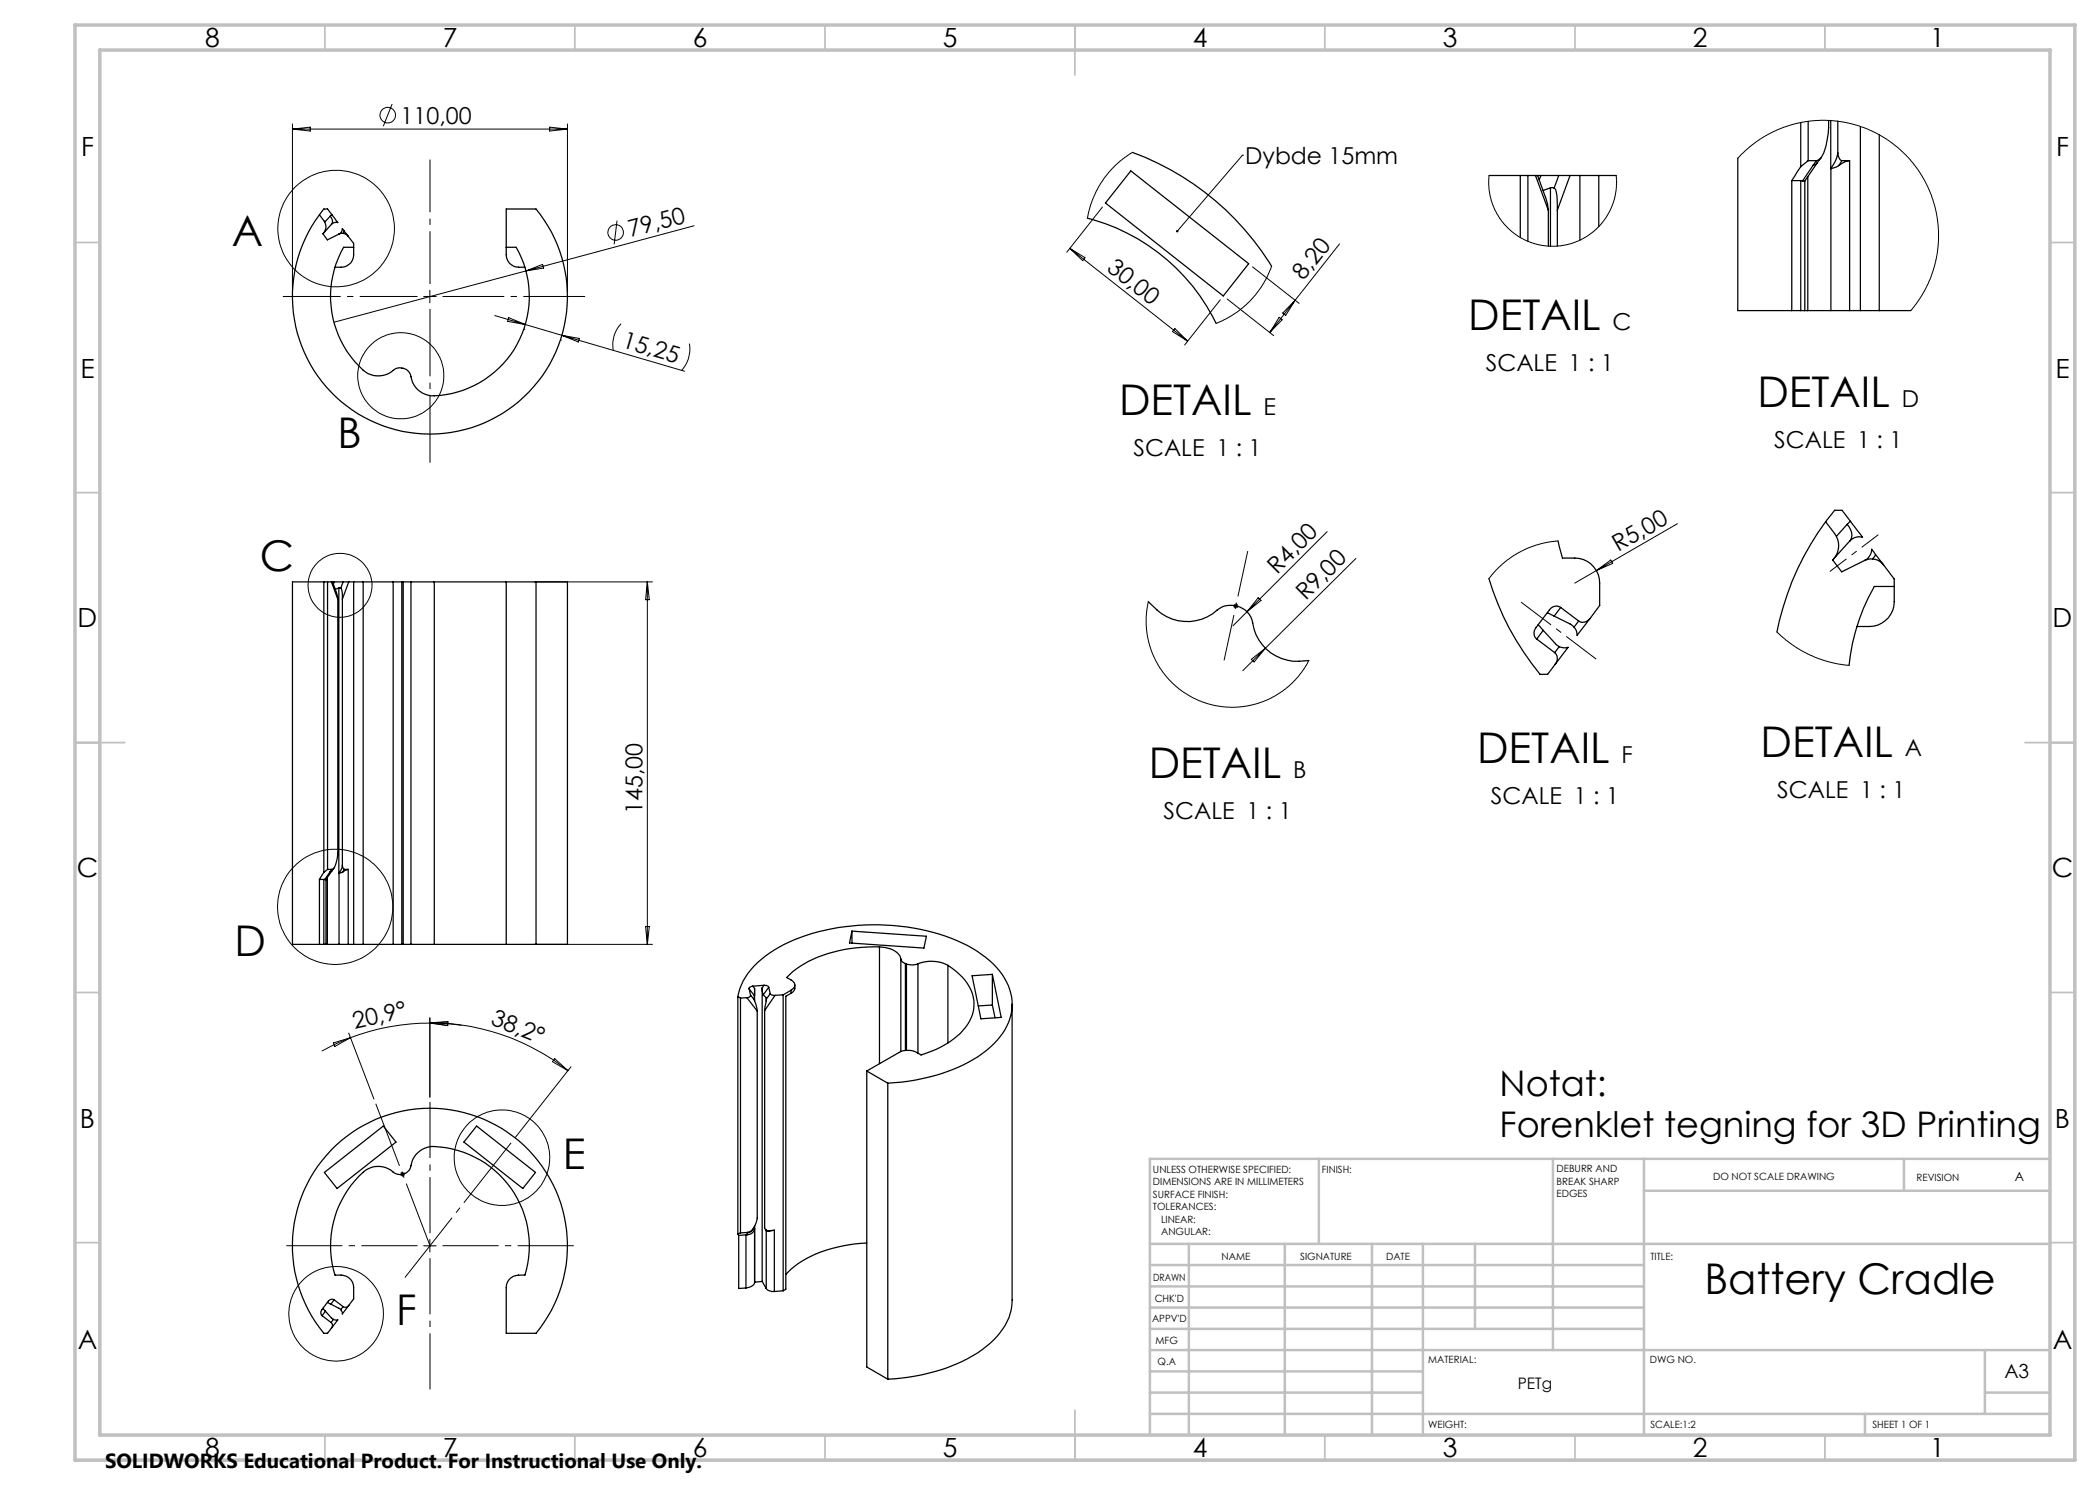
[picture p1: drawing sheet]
<svg xmlns="http://www.w3.org/2000/svg" width="420mm" height="297mm" viewBox="0 0 420 297" stroke-linecap="round" stroke-linejoin="round" font-family="sans-serif">
<g fill="none" stroke="#000" stroke-width=".25">
<path d="M226.2 34.2l23.5 18.5-5 6.5-23.6-18.6zM226.5 30.5a54.8 54.8 0 0 1 27.8 22.8M297.8 35.1h6.3M304.1 35.1v12.4M304.1 35.1h3M305.6 35.1v13.2M307.1 35.1h.4M307.1 35.1l2.6 6.9M307.5 35.1l1.6 4.4 .6 2.5M307.5 35.1h.7M308.2 35.1h3.5M308.2 35.1l-.4 .9"/>
<path d="M310.1 37.6h.7M310.1 37.6v11.6M310.1 37.6l-1.5 .5M310.8 37.6a1.81 1.81 0 0 1 .6 1.6l.1 2.8M311.7 35.1h2.3M311.7 35.1l-.9 2.5M314 35.1h2M314 35.1l-2.5 6.9M316 35.1h3.8M316 35.1v12.9M319.8 35.1h3.5M319.8 35.1v10.2"/>
<path d="M347.6 31.6v30.5h10.8M358.4 36.1v26M358.4 36.1h1.8M360.2 33.3l-1.8 2.8M360.2 36.1l.3 .1M360.2 24.5v8.8M360.2 36.1v26M360.5 36.2h.4M361.6 35.3v26.8M361.6 32.1l-1.4 1.2M361.6 32.1h1.7M361.6 24.3v7.8"/>
<path d="M362.7 33l-2.2 3.2M363.3 32.1l-.6 .9M363.4 32.6l-.1 .2-.6 .2M363.4 32.6l-2.5 3.7 .1 25.8M364.2 31.6l-.8 1M365.7 24.1a16.9 16.9 0 0 1-1 6.5l-.5 1-.9 .5M366.1 33.7h.1M366.1 24.1v9.6M366.2 33.7v28.4M367.6 30.6l-.4 1.4-1.1 1.7M367.6 30.6a1.81 1.81 0 0 0 .7 1.5M367.6 24.2v6.4"/>
<path d="M367.7 33.1l-1.5 .6M368.3 32.1l-.6 1M368.3 32.1h1.6M369.9 32.1a4 4 0 0 0-2.2 1M369.9 32.1v30M372.1 25.3v36.8M375.8 26.9v35.2M63.9 43a3.9 3.9 0 0 1 1.3 2.1l-.1 .7-.4 .9M63.9 43a27.5 27.5 0 0 0 4 37 27.5 27.5 0 0 0 37.3-1 27.5 27.5 0 0 0 2-37.2h-6v9.1a2.45 2.45 0 0 0 2.5 2.5h1.3M64.7 46.7l-.1 .1 .9 1.2 2.3-1.2a1.48 1.48 0 0 1 1.8 .5M66 43.2a1.19 1.19 0 0 1 .3 1.7M66 43.2l-1.1 1.2"/>
<path d="M66.3 44.9l-1.6 1.8M66.4 42.9l-.4 .3M66.4 42.9l-.9-1.1h-.7l-.9 1.2M66.4 42.9l1.2 1.6h-.6l-.7 .4M68.9 46.2l-.4-.5-.2 .7-.5 .4M68.9 46.2l-.3 .5M68.9 46.2l.7 1.1M69.6 47.3l1.1 1.4v2.2a2.45 2.45 0 0 1-2.5 2.5h-1.2M70.7 49.5h-2a19.6 19.6 0 0 0 4.9 25.2 4.8 4.8 0 0 0 5.4-.9 2.32 2.32 0 0 1 3.3 2.1 4.7 4.7 0 0 0 5.8 3.2 19.9 19.9 0 0 0 15.1-29.6h-2M217.5 43.6a39.6 39.6 0 0 1 25.7 21.1M309.7 42v7.2M311.5 42v7.2"/>
<path d="M358.4 62.1h1.8M360.2 62.1h.8M361 62.1h5.2M366.2 62.1h3.7M369.9 62.1h2.2M372.1 62.1h3.7M375.8 62.1h6.4M64.8 116.4h-6.3v72.5h5.4M64.8 116.4h1.5M64.8 116.4v58.1M65.5 116.4v57.5M66.3 116.4h.2"/>
<path d="M66.3 116.4l1.3 3.4M66.5 116.4l.8 2.2 .3 1.2M66.5 116.4h.3M66.8 116.4h1.8M66.8 116.4l-.1 .4M67.6 119.8v50.8l-.1 1.1a3.7 3.7 0 0 1-.9 2.1l-.2 .1M67.8 117.6h.4M67.8 117.6v57.1M67.8 117.6l-.8 .3M68.2 117.6l.2 .8 .1 1.4M68.5 119.8v53.3M68.6 116.4h1.1"/>
<path d="M68.6 116.4l-.4 1.2M69.7 116.4h1M69.7 116.4l-1.2 3.4M70.7 116.4h1.9M70.7 116.4v72.5M72.6 116.4h6M72.6 116.4v72.5M78.6 116.4h1.8M78.6 116.4v72.5M80.4 116.4h.2M80.4 116.4v72.5M80.6 116.4h1.6"/>
<path d="M80.6 116.4v72.5M82.2 116.4h4.7M82.2 116.4v72.5M86.9 116.4h14.3M86.9 116.4v72.5M101.2 116.4v72.5M101.2 116.4h6M107.2 116.4h6.3v72.5h-6.3M107.2 116.4v72.5M297.8 115.7a54.4 54.4 0 0 0 10.2 19.2h1.5l1.5-2M311.6 108.2l.9 3.4a7.2 7.2 0 0 1 5.7 1.2 5.2 5.2 0 0 1 1.7 3.8v4.5l-1.9 2.6M365.1 104.3a7.7 7.7 0 0 1 2.6 4.3 4.1 4.1 0 0 1-1 3.2"/>
<path d="M365.1 104.3a54.8 54.8 0 0 0-9.7 22.1M366.7 111.8l-.2 .2 1.8 2.4 4.7-2.3a3.1 3.1 0 0 1 3.7 .9M369.4 104.9a2.54 2.54 0 0 1 .6 3.3M369.4 104.9l-2.1 2.4M370 108.2l-3.3 3.6M370.1 104.3l-.7 .6M370.1 104.3l-1.7-2.2h-1.5l-1.8 2.2M370.1 104.3l2.4 3.2-.8-.2-.8 .2-.9 .7M375.1 110.9l-.8-1a2.62 2.62 0 0 1-1.4 2.2M375.1 110.9l-.6 .9M375.1 110.9l1.6 2.1M376.7 113l2.1 2.8v4.5a5 5 0 0 1-5 5h-2.4"/>
<path d="M378.8 117.3h-3.9a39.8 39.8 0 0 0-5.1 15.8M229.7 120.3a10.1 10.1 0 0 0 8.3 4 9.5 9.5 0 0 0 5.8-2.5 4.5 4.5 0 0 1 6.7 2.8 9 9 0 0 0 9.3 7.7l2-.2M307.3 127.8l3.6 2.7M307.6 125l1 1.1M308.6 126.1l2.7 2.9 .6 .3M308.6 126.1l-1.3 1.7M309.5 122.6l1.3 .6M310.8 123.2l3.2 1.6 .8 .6M310.9 130.5a1.69 1.69 0 0 1 .1 2.4M311.9 129.3l.9 .3 .8-.1-2.6 3.4M311.9 129.3l-1 1.2M312.1 121.5a1.6 1.6 0 0 0-2.2 .5l-2.7 3.5a1.65 1.65 0 0 0 .1 2.3"/>
<path d="M312.1 121.5l-1.3 1.7M312.1 121.5l3.6 2.7M315.7 124.2l-.9 1.2M318 123.7a1.71 1.71 0 0 1-2.3 .5M318 123.7l-2.6 3.4-.2-1-.4-.7M63.9 175.9v13M63.9 175.9h.9M64.8 174.5l-.9 1.4M64.8 175.9h.1M64.8 175.9v13M65.2 175.9v13M65.5 175.5v13.4"/>
<path d="M65.5 173.9l-.7 .6M65.5 173.9h.9M66 174.3l-1.1 1.6M66.4 173.9l-.4 .4M66.4 174.1l-1.2 1.9-.3-.1M66.4 174.1l-.4 .2M66.8 173.6l-.4 .5M67.8 174.7h.1M67.8 174.7v14.2M68.5 173.1l-.2 .7-.5 .9M68.5 173.1l.1 .5 .3 .3M68.6 174.4l-.8 .3"/>
<path d="M68.9 173.9l-.3 .5M68.9 173.9h.7M69.6 173.9l-1 .5M69.6 173.9v15M63.9 188.9h.9M64.8 188.9h.4M65.2 188.9h2.6M67.8 188.9h1.8M69.6 188.9h1.1M70.7 188.9h1.9M72.6 188.9h6M78.6 188.9h1.8"/>
<path d="M80.4 188.9h.2M80.6 188.9h1.6M82.2 188.9h4.7M86.9 188.9h14.3M101.2 188.9h6M147.6 199.3a13.6 13.6 0 0 1 6.3-8.7 37.5 37.5 0 0 1 20.5-5.6 39.9 39.9 0 0 1 20.9 5.2 14.3 14.3 0 0 1 7.1 9.3 10.8 10.8 0 0 1-3.6 9.2 28.6 28.6 0 0 1-14.5 7.1l-4 .6-2.7 .2M147.6 199.3l.5 .3M147.6 199.3v47.5M148.1 199.6v47M149.4 199.5l-1.3 .1M149.4 199.5l2 2.7M149.8 197.8l.3 1.2"/>
<path d="M149.8 197.8l1.1 1.3M150.1 199l-.3 .5h-.4M150.1 199l.8 1M150.6 197.2a.63 .63 0 0 0-.8 .6M150.6 197.2l.3 .5M150.8 199.7l.1 .3M150.8 199.7v.1M150.9 200l.5 2.2M150.9 199.1l-.1 .6M150.9 197.7v1.4M150.9 197.7v2.5M152.4 197.6l.2 1.4"/>
<path d="M152.4 197.6v58.7M152.6 199l.6 .5M152.8 197.1h.5l.4 .3M152.8 197.1l-2.2 .1M152.8 197.1l-.4 .5M153.2 199.5l.1 .3M153.2 199.5v.7M153.3 199.8l-.4 2.3M153.7 197.4l.4 1.3M153.7 197.4l-1.1 1.6M154.1 198.7a.88 .88 0 0 0 .9 .4M154.1 198.7l-.8 1.1"/>
<path d="M155 199.1l-2.1 3M156.6 199l-1.6 .1M156.6 199v59.2M158.2 198l-1.6 1M158.2 198.6l-1 .6v58.6l-.6 .4M158.2 198v.6M159 197a1.32 1.32 0 0 1-.8 1.6M170.4 186.2l14.9 1.1-.5 2.3-14.9-1zM170.4 186.2v2.4M175.9 189.4a4.5 4.5 0 0 1 4.2 2.1l.1 .3M175.9 189.4a28.6 28.6 0 0 0-15.8 3.8l-1.5 1.1-1.3 1.2a2.34 2.34 0 0 1 1.7 1.4 1.15 1.15 0 0 1-.8 1.1M175.9 189.4v23.3"/>
<path d="M180.2 191.8a1.28 1.28 0 0 0 .9 .9M180.2 191.8v18.5M181.1 192.7l.2 .1M181.1 192.7v17.4M181.3 192.8v17.3M183.6 192.8a7.3 7.3 0 0 1 6 .3M183.6 192.8a2.98 2.98 0 0 1-2.3 0M183.6 192.8v17.8M189.6 193.1a10.3 10.3 0 0 1 5.2 6.9 8.7 8.7 0 0 1-4.2 7.9l-3.3 2-3.1 1.1a4.1 4.1 0 0 0-4.4-.5l-6.4 3.7M189.6 193.1v15.5M194.4 195.2l4.1-.3 1.7 8.6-4 .3zM198.5 194.9v6.1"/>
<path d="M151.4 202.2v41.8a2.66 2.66 0 0 1-1.9 2.5M152.9 202.1v43.5l.4 .5 .3 .1M173.4 214.2l4.2 2.4M173.4 214.2v59.2l4.2 2.4M177.6 216.6v59.2M198.5 201l.5 2.5M198.5 201l-2.8 .2M202.4 200.8v59.2a11.8 11.8 0 0 1-5.1 9.3 33.5 33.5 0 0 1-17 6.3l-2.7 .2M64.9 234.5l11.8-9.3 2.5 3.2-11.8 9.3zM95.3 225.2l11.8 9.3-2.5 3.2-11.8-9.3zM66.8 260a.85 .85 0 0 0-1.1 .2l-1.4 1.8a.9 .9 0 0 0 .1 1.1M66.8 260l-.6 .8"/>
<path d="M66.8 260l1.8 1.3M147.6 246.8l.1 .3M147.7 247.1v10.6l1.5-.1M148.1 246.6l-.5 .2M149.2 247l-1.5 .1M149.2 247v10.6M149.4 246.6l.1 .3M149.5 246.5l-.1 .1M149.5 246.5l-1.4 .1M149.5 246.9l-.3 .1M150.7 245.7l-.5 .6-.8 .3M150.8 245.4a1.22 1.22 0 0 1-1.3 1.5"/>
<path d="M150.9 245.2v11.3a1.77 1.77 0 0 1-1.7 1.1M152.4 256.3l.8 1.4M152.4 256.3l-1.5 .1M153.2 246.1h.1M153.2 246.1l.5 .2M153.2 257.7a1.86 1.86 0 0 0 1.7 .6M153.2 246v11.7M153.3 246l-.1 .1M153.6 246.2l.1 .1M154.9 246.1l-1.2 .2M154.9 246.1v12.2M154.9 246.1l-1.3 .1"/>
<path d="M156.6 258.2l-1.7 .1M173.4 248.6a25.5 25.5 0 0 0-15.2 5.2l-1 1.1M64.4 263.1l1.8 1.4M64.6 261.7l.5 .6M65.1 262.3l1.6 1.6M65.1 262.3l-.7 .8M65.5 260.5l.7 .3M66.2 260.8l2 1.1M66.2 264.5a.73 .73 0 0 1 .1 1.1M66.7 263.9l.9 .1-1.3 1.6M66.7 263.9l-.5 .6M68.6 261.3l-.4 .6"/>
<path d="M69.7 261.1l1-1.3v-2.3a2.5 2.5 0 0 0-2.5-2.5h-1.2a19.9 19.9 0 0 1 6.1-20.9 4.7 4.7 0 0 1 5.9 .6 2.29 2.29 0 0 0 3.3-2.2 4.7 4.7 0 0 1 5.8-3.1 19.8 19.8 0 0 1 16.9 25.6 3.2 3.2 0 0 0-3.4 1.3l-.4 1.2v9.2h6a27.5 27.5 0 0 0-2.4-37.6 27.5 27.5 0 0 0-37.6 0 27.5 27.5 0 0 0-2.4 37.6h.7l.8-1.1M69.7 261.1a.84 .84 0 0 1-1.1 .2M69.7 261.1l-1.2 1.7-.3-.9"/>
</g>
<g fill="none" stroke="#000" stroke-width=".2">
<path d="M58.5 24.8v33.5M58.5 25.8h55M58.5 25.8l3.6-.4v.8zM78.4 20.8l-1.7 4.5M109.9 25.4l3.6 .4-3.6 .4zM113.5 24.8v33.5M226.5 30.5l-2 1.4-1.3 1-2.5 2.9-1.4 2.3-.8 1.9-.8 2.3-.2 1.3M248.5 31h.1M248.5 31l-13.1 15.2M297.8 35.1v2.6l.5 2.5 1.1 2.6 1.3 1.9 1.7 1.7 1.8 1.2 2.9 1.2 2.6 .4h2.4l2.8-.7 2.6-1.3 2.3-1.9 1.4-1.8 1.4-2.7 .7-3v-2.7M347.6 31.6l2.9-2.7 1.5-1.1 2.3-1.3 2.5-1.1 2.3-.7 4.1-.6h2.1l2.3 .1 4.1 .9 3.9 1.7 2.1 1.3 2 1.5 1.6 1.5 1.4 1.7 1.5 2 .9 1.7 1.2 2.5 .6 1.8 .5 2.6 .3 2.1v2.7l-.2 2.2-.9 3.9-1.6 3.7-1.2 2-1.6 2.1M84.7 59.3h2.5"/>
<path d="M86 58.1v2.5M105.2 54.2l3.3-1.3 .2 .7zM123.4 44.1l-.6 4.8M138.8 45.2l-72 19.2M214 49.7l23.5 18.5M214 49.7l3 1.8-.5 .6zM220.5 41.4l-7.1 9M244.1 60l-7.2 9M245.4 59.8l9.3 7.3M250.5 53.4l9.3 7.3M254.3 53.3l-1 2.3-.9 1.6-2.1 2.7-1.4 1.4-1.6 1.2-2 1.2-2.1 1M267.9 48.8l-8.9 11.3"/>
<path d="M99 63.1l13.4 4M101.7 63.5l3.4 1.4-3.6-.6zM104.8 65.9h.1M112.1 68h.1M112.4 67.1l24.5 7.2M112.4 67.1l3.5 .6-.2 .7zM124.2 64.7a6.1 6.1 0 0 0-1.5 5.4M137.9 68.7a6.2 6.2 0 0 1-1.6 5.4M235 65.7l2.5 2.5-3-1.9zM255.8 63.5l.6 .5-2.4 2.5zM259 60.1l-5 6.4M259 60.1l-1.9 3-.6-.5z"/>
<path d="M106.9 116.4h23.6M129.5 116.4v72.5M129.5 116.4l.4 3.5h-.8zM251.6 119.6l.6 .5-2.8 2.2zM265.4 106.3l-18.8 18.9M271.2 111.7l-22.6 22.4M311.6 108.2l-2.1 .2-2.3 .6-1.5 .6-2 1-3.2 2.2-2.7 2.9M319.3 114.1l2.9-2.1 .3 .7zM335.5 104.7l-20.5 11.9M229.7 120.3l-.5 3 .2 3.6 .9 3.2 1.3 2.8 1.7 2.5 2 2 2.5 1.7 2.7 1.3 3 .8 3.4 .3 2.7-.3 3-.9 2.7-1.3 2.8-2.1 2.1-2.3 1.6-2.5M246.7 121.2h.9M246.8 120.9l.7 .7"/>
<path d="M247.2 120.7v1M247.5 120.9l-.7 .7M250.3 131.9l2.8-2.3-2.3 2.8zM355.4 126.4l2.7 2.3 1.9 1.3 2 1 3.5 1.3 2.4 .6 1.9 .2M106.9 188.9h23.6M129.1 185.3h.8l-.4 3.6zM66.7 208.6l3.4-1.1-3.1 1.8zM69.7 206.6l5.1 13.2M70.1 207.5l-2.9 1.3-2.9 1.4M86 204.6a44.4 44.4 0 0 1 27.6 9.5M86 204.6a45.6 45.6 0 0 0-15.9 2.9M86 204.6l3.1 .1 3.2 .4"/>
<path d="M86 203.5v15.9M86 204.6l3.6-.3-.1 .8-3.5-.5M86 204.6l3.5 .5M89.6 204.4l-3.6 .2M110.9 211.7l2.7 2.4-3.1-1.8zM114.2 213.4l-11.1 14.1M80 234.8h1M80.2 234.5l.7 .7M80.5 234.3v1M80.9 234.5l-.7 .7M84.7 249.2h2.5M86 247.9v2.5"/>
<circle cx="77.5" cy="23" r="1.55"/>
<circle cx="67.2" cy="45.7" r="11.6"/>
<circle cx="123.1" cy="46.5" r="1.56"/>
<circle cx="80.1" cy="75.2" r="8.6"/>
<circle cx="68" cy="117.1" r="6.4"/>
<circle cx="67" cy="181.4" r="11.5"/>
<circle cx="100.4" cy="231.5" r="9.5"/>
<circle cx="67.2" cy="262.8" r="9.5"/>
</g>
<path d="M102.5 228.2l-21.8 27.6" fill="none" stroke="#000" stroke-width=".2" stroke-dasharray="15.2 1.3 1.3 1.3" stroke-dashoffset="-.4" stroke-linecap="butt"/>
<path d="M83.5 249.1h-26.2M86 246.6v-26.2M86 251.6v26.3M88.5 249.1h26.3" fill="none" stroke="#000" stroke-width=".2" stroke-dasharray="15.2 1.3 1.3 1.3" stroke-dashoffset="4" stroke-linecap="butt"/>
<path d="M86 56.8v-24.9" fill="none" stroke="#000" stroke-width=".2" stroke-dasharray="15.2 1.3 1.3 1.3" stroke-dashoffset="4.7" stroke-linecap="butt"/>
<path d="M83.5 59.3h-26.9" fill="none" stroke="#000" stroke-width=".2" stroke-dasharray="15.2 1.3 1.3 1.3" stroke-dashoffset="3.7" stroke-linecap="butt"/>
<path d="M86 61.8v30.7" fill="none" stroke="#000" stroke-width=".2" stroke-dasharray="15.2 1.3 1.3 1.3" stroke-dashoffset="1.8" stroke-linecap="butt"/>
<path d="M88.5 59.3h28.5" fill="none" stroke="#000" stroke-width=".2" stroke-dasharray="15.2 1.3 1.3 1.3" stroke-dashoffset="2.9" stroke-linecap="butt"/>
<path d="M304.2 120.4l15 11.4" fill="none" stroke="#000" stroke-width=".2" stroke-dasharray="15.2 1.3 1.3 1.3" stroke-dashoffset="7.7" stroke-linecap="butt"/>
<path d="M366 114.3l9.7-7.4" fill="none" stroke="#000" stroke-width=".2" stroke-dasharray="15.2 1.3 1.3 1.3" stroke-dashoffset="11.1" stroke-linecap="butt"/>
<path d="M86 249.1l-10.8-28.4" fill="none" stroke="#000" stroke-width=".2" stroke-dasharray="15.2 1.3 1.3 1.3" stroke-dashoffset="1.9" stroke-linecap="butt"/>
<path d="M249.5 110.2l-4.7 21.9" fill="none" stroke="#000" stroke-width=".2" stroke-dasharray="15.2 1.3 1.3 1.3" stroke-dashoffset="6" stroke-linecap="butt"/>
<g fill="none" stroke="#c0c0c0" stroke-width=".35">
<path d="M65 5v5M115 5v5M165 5v5M215 5v10M265 5v5M315 5v5M365 5v5M15 48.5h5M410 48.5h5M15 98.5h5M410 98.5h5M15 148.5h10"/>
<path d="M405 148.5h10M15 198.5h5M410 198.5h5M15 248.5h5M410 248.5h5M65 287v5M115 287v5M165 287v5M215 282v10M265 287v5M315 287v5M365 287v5"/>
</g>
<g fill="none" stroke="#c0c0c0" stroke-width=".5">
<path d="M263.8 231.8v17M310.6 231.8v38.2M328.8 231.8v55.2M328.8 238.2h81.2M380.8 231.8v6.4M410 231.8h-180v55.2M230 248.8h180M230 257.3h98.8M230 253h98.8M237.8 248.8v38.2M257 248.8v38.2M274.4 248.8v38.2"/>
<path d="M284.6 248.8v38.2M295 248.8v17M230 265.8h98.8M230 261.5h98.8M230 278.5h54.6M230 274.3h54.6M230 270h180M397 278.5h13M397 270v12.8M230 282.8h180M373 282.8v4.2"/>
</g>
<path d="M15 5h400v287h-400zM20 10h390v277h-390z" fill="none" stroke="#c0c0c0" stroke-width=".7"/>
<path d="M235.3 46a.26 .26 0 0 1 .3 .1 .26 .26 0 0 1 0 .3 .26 .26 0 0 1-.3 0l.1-.2-.2 .2z" fill="#000"/>
<g font-size="8.5">
<text x="46.3" y="49.2">A</text>
<text x="293.6" y="65.9">DETAIL</text>
<text x="223.8" y="83">DETAIL</text>
<text x="351.5" y="81.4">DETAIL</text>
<text x="67.5" y="89.6">B</text>
<text x="52" y="114.2">C</text>
<text x="229.7" y="155.6">DETAIL</text>
<text x="295.4" y="152.7">DETAIL</text>
<text x="352.1" y="151.3">DETAIL</text>
<text x="46.9" y="191.1">D</text>
<text x="112.5" y="233.9">E</text>
<text x="340.9" y="258.8">Battery Cradle</text>
<text x="79.3" y="265">F</text>
</g>
<g font-size="7.1">
<text x="299.9" y="219.3">Notat:</text>
<text x="299.9" y="227.3">Forenklet tegning for 3D Printing</text>
</g>
<g font-size="5.3">
<text x="41" y="9.5">8</text>
<text x="88.5" y="9.5">7</text>
<text x="138.5" y="9.5">6</text>
<text x="188.5" y="9.5">5</text>
<text x="238.5" y="9.5">4</text>
<text x="288.5" y="9.5">3</text>
<text x="338.5" y="9.5">2</text>
<text x="386" y="9.5">1</text>
<text x="16.2" y="31.2">F</text>
<text x="411.2" y="31.2">F</text>
<text x="16.1" y="75.5">E</text>
<text x="411.1" y="75.5">E</text>
<text x="15.5" y="125.5">D</text>
<text x="410.5" y="125.5">D</text>
<text x="15.4" y="175.5">C</text>
<text x="410.4" y="175.5">C</text>
<text x="16" y="225.5">B</text>
<text x="411" y="225.5">B</text>
<text x="15.5" y="269.7">A</text>
<text x="410.5" y="269.7">A</text>
<text x="41" y="291.5">8</text>
<text x="88.5" y="291.5">7</text>
<text x="138.5" y="291.5">6</text>
<text x="188.5" y="291.5">5</text>
<text x="238.5" y="291.5">4</text>
<text x="288.5" y="291.5">3</text>
<text x="338.5" y="291.5">2</text>
<text x="386" y="291.5">1</text>
</g>
<g font-size="4.7">
<text x="80.1" y="24.7">110,00</text>
<text x="249" y="32.8">Dybde 15mm</text>
<text x="126.1" y="47.5" transform="rotate(-15 126.1 47.5)">79,50</text>
<text x="221.2" y="54" transform="rotate(38 221.2 54)">30,00</text>
<text x="260.7" y="56.3" transform="rotate(-52 260.7 56.3)">8,20</text>
<text x="322.5" y="65.9">C</text>
<text x="124.2" y="69.4" transform="rotate(16 124.2 69.4)">15,25</text>
<text x="297.2" y="74.1">SCALE 1 : 1</text>
<text x="252.7" y="83">E</text>
<text x="380.4" y="81.4">D</text>
<text x="354.8" y="89.6">SCALE 1 : 1</text>
<text x="226.7" y="91.2">SCALE 1 : 1</text>
<text x="323.6" y="110.5" transform="rotate(-30 323.6 110.5)">R5,00</text>
<text x="255.4" y="114.9" transform="rotate(-45 255.4 114.9)">R4,00</text>
<text x="261.2" y="120.3" transform="rotate(-45 261.2 120.3)">R9,00</text>
<text x="258.6" y="155.6">B</text>
<text x="324.3" y="152.7">F</text>
<text x="381" y="151.3">A</text>
<text x="298.2" y="160.9">SCALE 1 : 1</text>
<text x="355.5" y="159.5">SCALE 1 : 1</text>
<text x="128.5" y="162.8" transform="rotate(-90 128.5 162.8)">145,00</text>
<text x="232.7" y="163.8">SCALE 1 : 1</text>
<text x="70.9" y="205.8" transform="rotate(-12 70.9 205.8)">20,9°</text>
<text x="97.9" y="204.8" transform="rotate(22 97.9 204.8)">38,2°</text>
</g>
<text font-size="4.1" x="21" y="293.7">SOLIDWORKS Educational Product. For Instructional Use Only.</text>
<text font-size="3.9" x="400.9" y="275.5">A3</text>
<text font-size="3.2" x="303.5" y="277.9">PETg</text>
<text font-size="2.5" x="402.9" y="236.1">A</text>
<g font-size="2">
<text x="230.6" y="234.6">UNLESS OTHERWISE SPECIFIED:</text>
<text x="230.6" y="237.1">DIMENSIONS ARE IN MILLIMETERS</text>
<text x="230.6" y="239.6">SURFACE FINISH:</text>
<text x="264.4" y="234.6">FINISH:</text>
<text x="311.3" y="234.5">DEBURR AND</text>
<text x="311.3" y="237">BREAK SHARP</text>
<text x="311.3" y="239.5">EDGES</text>
<text x="342.6" y="236">DO NOT SCALE DRAWING</text>
<text x="383.3" y="236.2">REVISION</text>
<text x="230.6" y="242.1">TOLERANCES:</text>
<text x="232.2" y="244.6">LINEAR:</text>
<text x="232.2" y="247.1">ANGULAR:</text>
<text x="244.3" y="252">NAME</text>
<text x="260" y="251.9">SIGNATURE</text>
<text x="277.2" y="251.9">DATE</text>
<text x="330.1" y="251.9">TITLE:</text>
<text x="230.6" y="256.1">DRAWN</text>
<text x="230.9" y="260.3">CHK'D</text>
<text x="230.4" y="264.4">APPV'D</text>
<text x="231.1" y="268.8">MFG</text>
<text x="231.5" y="273">Q.A</text>
<text x="285.6" y="272.5">MATERIAL:</text>
<text x="330" y="272.5">DWG NO.</text>
<text x="285.6" y="285.5">WEIGHT:</text>
<text x="330.1" y="285.6">SCALE:1:2</text>
<text x="374.5" y="285.6">SHEET 1 OF 1</text>
</g>
</svg>
